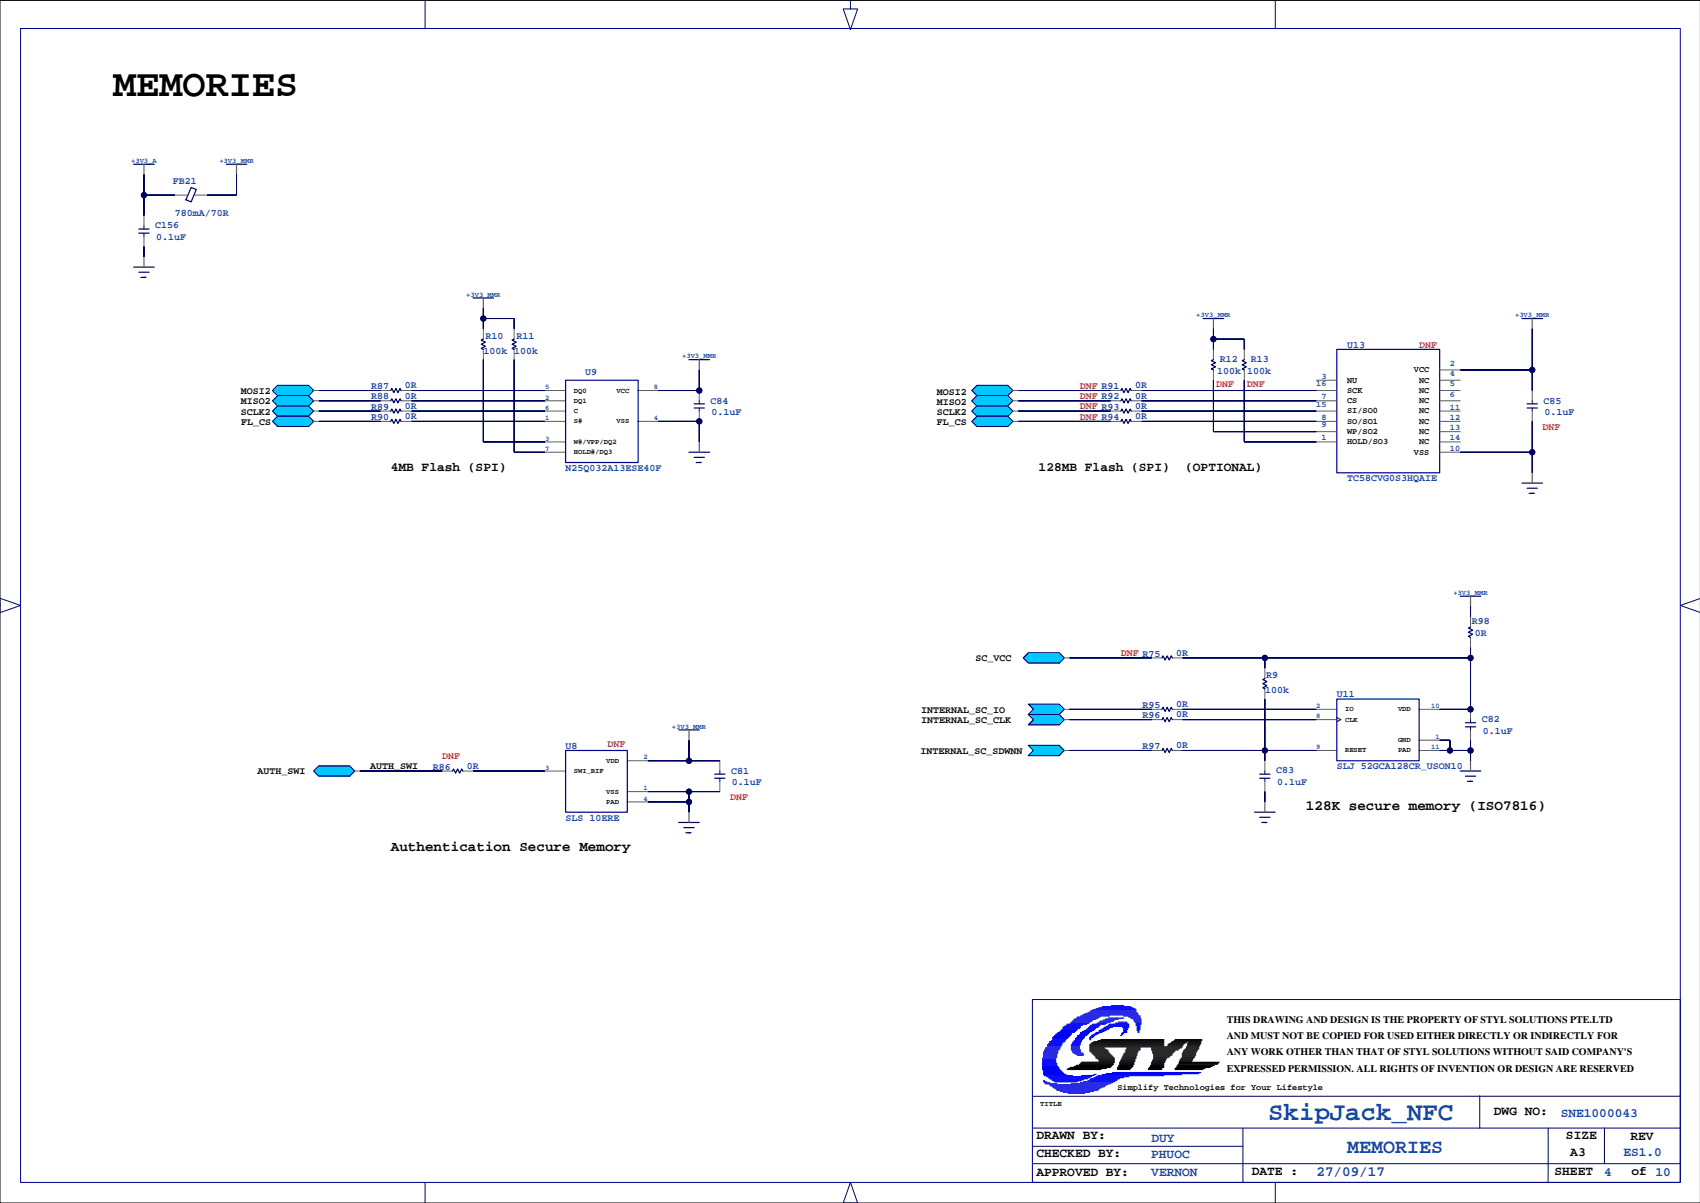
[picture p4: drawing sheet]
<svg xmlns="http://www.w3.org/2000/svg" width="420mm" height="297mm" viewBox="0 0 420 297" stroke-linecap="round" stroke-linejoin="round" font-family="sans-serif">
<path d="M419.9 .1h-419.9v296.9h419.9M290.9 262.8h9.7M291.1 262.6h9.7M291.2 262.5h9.7M301.1 262.3h-9.9" fill="none" stroke="#000" stroke-width=".25"/>
<g fill="none" stroke="#606060" stroke-width=".25">
<path d="M35.6 53.3v2.5M35.6 58.3v2.6M43.2 48.2h3M48.1 48.2h3.1M77.5 99h1.2M77.5 96.4h1.2M94 99h2.5M94 96.4h2.5M99 99h2.6M99 96.4h2.6M119.4 81.2v2.5M119.4 86.3v2.5"/>
<path d="M127 81.2v2.5M127 86.3v2.5M134.6 99h5.1M134.6 96.4h5.1M157.4 96.4h5.1M172.7 96.4v2.6M250.1 99h1.3M250.1 96.4h1.3M274.3 99h2.5M274.3 96.4h2.5M279.3 99h2.6M279.3 96.4h2.6"/>
<path d="M299.7 86.3v2.5M299.7 91.3v2.6M307.3 86.3v2.5M307.3 91.3v2.6M325 99h5.1M325 96.4h5.1M325 93.9h5.1M355.5 99h5.1M355.5 96.4h5.1M355.5 93.9h5.1M355.5 91.3h5.1M378.4 96.4v2.6"/>
<path d="M77.5 104h1.2M77.5 101.5h1.2M94 104h2.5M94 101.5h2.5M99 104h2.6M99 101.5h2.6M134.6 109.1h5.1M134.6 104h5.1M134.6 101.5h5.1M134.6 111.7h5.1M157.4 104h5.1M172.7 101.5v2.5"/>
<path d="M250.1 104h1.3M250.1 101.5h1.3M274.3 104h2.5M274.3 101.5h2.5M279.3 104h2.6M279.3 101.5h2.6M325 109.1h5.1M325 104h5.1M325 101.5h5.1M325 106.6h5.1M355.5 109.1h5.1M355.5 104h5.1"/>
<path d="M355.5 101.5h5.1M355.5 111.7h5.1M355.5 106.6h5.1M378.4 101.5v2.5M363.1 152.3v2.5M363.1 157.4v2.5M262.8 175.1h1.3M262.8 177.7h1.3M262.8 162.4h1.3M284.4 175.1h2.6M284.4 177.7h2.6M284.4 162.4h2.6"/>
<path d="M289.5 175.1h2.5M289.5 177.7h2.5M289.5 162.4h2.5M312.3 165v2.5M312.3 170.1v2.5M325 175.1h5.1M325 177.7h5.1M350.4 175.1h5.1M363.1 175.1v2.6M87.6 190.4h1.3M109.2 190.4h2.5M114.3 190.4h2.5"/>
<path d="M134.6 190.4h5.1M154.9 195.5h5.1M154.9 187.8h5.1M154.9 198h5.1M177.8 187.8v2.6M177.8 192.9v2.6M262.8 185.3h1.3M284.4 185.3h2.6M289.5 185.3h2.5M312.3 187.8v2.6M312.3 192.9v2.6M325 185.3h5.1"/>
<path d="M350.4 185.3h5.1M350.4 182.8h5.1M363.1 180.2v2.6"/>
</g>
<g fill="none" stroke="#00005e" stroke-width=".3">
<path d="M33 40.6h5.1M34.3 56.6h2.5M34.3 57.6h2.5M47.2 46.3l1.3 .5-1.3 3-1.3-.5zM55.9 40.6h5M33 66h5.1M34.3 67.2h2.5M34.8 68.5h1.3M35.6 68.5h.1M116.8 73.6h5.1M297.1 78.6h5.1M375.8 78.6h5.1"/>
<path d="M96.5 96.4l.3-.5 .5 1 .5-1 .5 1 .5-1 .2 .5M96.5 99l.3-.5 .5 1 .5-1 .5 1 .5-1 .2 .5M119.4 83.7l-.6 .3 1.1 .5-1.1 .5 1.1 .5-1.1 .5 .6 .3M127 83.7l-.5 .3 1 .5-1 .5 1 .5-1 .5 .5 .3M170.1 88.8h5.1M171.4 99.7h2.6M276.8 96.4l.3-.5 .5 1 .5-1 .5 1 .5-1 .2 .5M276.8 99l.3-.5 .5 1 .5-1 .5 1 .5-1 .2 .5M299.7 88.8l-.6 .3 1.1 .5-1.1 .5 1.1 .5-1.1 .5 .6 .2M307.3 88.8l-.5 .3 1 .5-1 .5 1 .5-1 .5 .5 .2M377.1 99.7h2.5M96.5 101.5l.3-.5 .5 1 .5-1 .5 1 .5-1 .2 .5"/>
<path d="M96.5 104l.3-.5 .5 1.1 .5-1.1 .5 1.1 .5-1.1 .2 .5M170.1 111.7h5.1M171.4 100.7h2.6M171.4 112.9h2.6M171.9 114.2h1.3M172.7 114.2h.1M276.8 101.5l.3-.5 .5 1 .5-1 .5 1 .5-1 .2 .5M276.8 104l.3-.5 .5 1.1 .5-1.1 .5 1.1 .5-1.1 .2 .5M375.8 119.3h5.1M377.1 100.7h2.5M377.1 120.5h2.5M377.6 121.8h1.3"/>
<path d="M378.4 121.8h.1M360.6 147.2h5.1M363.1 154.8l-.5 .3 1 .5-1 .5 1 .5-1 .5 .5 .3M287 175.1l.2-.5 .5 1.1 .5-1.1 .5 1.1 .5-1.1 .3 .5M287 177.7l.2-.5 .5 1 .5-1 .5 1 .5-1 .3 .5M287 162.4l.2-.5 .5 1.1 .5-1.1 .5 1.1 .5-1.1 .3 .5M312.3 167.5l-.5 .3 1.1 .5-1.1 .5 1.1 .5-1.1 .5 .5 .3M361.9 178.4h2.5M361.9 179.5h2.5M111.7 190.4l.3-.5 .5 1 .5-1 .5 1 .5-1 .3 .5M167.6 180.2h5.1M176.5 191.1h2.5"/>
<path d="M176.5 192.2h2.5M287 185.3l.2-.5 .5 1 .5-1 .5 1 .5-1 .3 .5M311.1 191.1h2.5M311.1 192.2h2.5M360.6 190.4h5.1M361.9 191.7h2.5M362.4 192.9h1.2M363.1 192.9h.1M167.6 203.1h5.1M168.9 204.4h2.5M169.4 205.6h1.2M170.1 205.6h.1"/>
<path d="M309.8 200.5h5.1M311.1 201.8h2.5M311.6 203.1h1.3M312.3 203.1h.1"/>
</g>
<g fill="none" stroke="#00005e" stroke-width=".25">
<path d="M210 0v2.2h1.8l-1.8 5.1-1.8-5.1h1.8M105 .2v6.9M314.9 .2v6.9M35.6 43.1v10.2M35.6 55.8v.8M35.6 57.6v.7M35.6 48.2h7.6M58.4 43.1v5.1h-7.2M35.6 60.9v2.5M119.4 76.1v5.1M119.4 78.6h7.6v2.6M68.6 95.2h7.6l1.3 1.2-1.3 1.3h-7.6l-1.3-1.3z"/>
<path d="M68.6 97.7h7.6l1.3 1.3-1.3 1.2h-7.6l-1.3-1.2zM78.7 96.4h15.3M78.7 99h15.3M101.6 96.4h33M101.6 99h33M119.4 88.8v20.3h15.2M127 88.8v22.9h7.6M172.7 96.4h.1M172.7 91.3v5.1h-10.2M172.7 99v.7M241.2 95.2h7.7l1.2 1.2-1.2 1.3h-7.7l-1.2-1.3zM241.2 97.7h7.7l1.2 1.3-1.2 1.2h-7.7l-1.2-1.2z"/>
<path d="M251.4 96.4h22.9M251.4 99h22.9M281.9 96.4h43.1M281.9 99h43.1M299.7 93.9v12.7h25.3M299.7 81.2v5.1M299.7 83.7h7.6v2.6M307.3 93.9v15.2h17.7M360.6 91.3h17.8M378.4 81.2v15.2M378.4 99v.7M67.3 101.5l1.3-1.3h7.6l1.3 1.3-1.3 1.3h-7.6z"/>
<path d="M68.6 102.8h7.6l1.3 1.2-1.3 1.3h-7.6l-1.3-1.3zM78.7 104h15.3M78.7 101.5h15.3M101.6 104h33M101.6 101.5h33M162.5 104h10.2v5.1M172.7 104h.1M172.7 100.7v.8M240 101.5l1.2-1.3h7.7l1.2 1.3-1.2 1.3h-7.7zM241.2 102.8h7.7l1.2 1.2-1.2 1.3h-7.7l-1.2-1.3zM251.4 104h22.9M251.4 101.5h22.9"/>
<path d="M281.9 104h43.1M281.9 101.5h43.1M360.6 111.7h17.8M378.4 100.7v.8M378.4 104v12.7M-.1 149.5l.1-1.8 5.1 1.8-5.1 1.8v-1.8M363.1 149.8v2.5M363.1 159.9v15.2h-7.6M419.9 147.8l-5 1.7 5 1.7M252.7 162.4l1.2-1.2h7.7l1.2 1.2-1.2 1.3h-7.7zM253.9 173.9h7.7l1.2 1.2-1.2 1.3h-7.7l1.3-1.3zM253.9 176.4h7.7l1.2 1.3-1.2 1.3h-7.7l1.3-1.3z"/>
<path d="M264.1 175.1h20.3M264.1 177.7h20.3M264.1 162.4h20.3M292 175.1h33M292 177.7h33M292 162.4h71.1M312.3 162.4v2.6M312.3 172.6v15.2M330.1 177.2l1 .5-1 .5M363.1 175.1h.1M363.1 177.7v.7M363.1 179.5v.7"/>
<path d="M77.5 190.4l1.2-1.3h7.6l1.3 1.3-1.3 1.3h-7.6zM88.9 190.4h20.3M116.8 190.4h17.8M160 187.8h17.8M160 195.5h17.8M160 198h10.1M170.1 182.8v5M170.1 195.5v5M177.8 190.4v.7M177.8 192.2v.7M253.9 184h7.7l1.2 1.3-1.2 1.3h-7.7l1.3-1.3zM264.1 185.3h20.3"/>
<path d="M292 185.3h33M312.3 190.4v.7M312.3 192.2v.7M312.3 195.5v2.5M355.5 185.3h7.6M355.5 182.8h2.6v2.5M363.1 182.8v5M254.9 278.5h160M306.9 278.5v13.5M365.4 270.5v8M382.3 278.5v13.5M396.2 278.5v8.8"/>
<path d="M414.9 270.7h-159.9M105 292v5.1M210 297h1.8l-1.8-5-1.8 5 1.8 .1M254.9 287.3h160M254.9 283h52M314.9 292v5.1"/>
<circle cx="35.6" cy="48.2" r=".64"/>
<circle cx="119.4" cy="78.6" r=".64"/>
<circle cx="172.7" cy="96.4" r=".64"/>
<circle cx="299.7" cy="83.7" r=".64"/>
<circle cx="378.4" cy="91.3" r=".64"/>
<circle cx="172.7" cy="104" r=".64"/>
<circle cx="378.4" cy="111.7" r=".64"/>
<circle cx="312.3" cy="162.4" r=".64"/>
<circle cx="363.1" cy="162.4" r=".64"/>
<circle cx="363.1" cy="175.1" r=".64"/>
<circle cx="170.1" cy="198" r=".64"/>
<circle cx="170.1" cy="187.8" r=".64"/>
<circle cx="170.1" cy="195.5" r=".64"/>
<circle cx="312.3" cy="185.3" r=".64"/>
<circle cx="358.1" cy="185.3" r=".64"/>
<circle cx="363.1" cy="185.3" r=".64"/>
</g>
<g fill="none" stroke="#606060" stroke-width=".3">
<path d="M35.6 40.6v2.5M58.4 40.6v2.5M35.6 63.4v2.6M119.4 73.6v2.5M299.7 78.6v2.6M378.4 78.6v2.6M172.7 88.8v2.5M172.7 109.1v2.6M378.4 116.7v2.6M363.1 147.2v2.6M170.1 180.2v2.6M312.3 198v2.5"/>
<path d="M363.1 187.8v2.6M170.1 200.5v2.6"/>
</g>
<path d="M139.7 93.9h17.9v20.3h-17.9zM330.1 86.3h25.4v30.4h-25.4zM330.1 172.6h20.3v15.2h-20.3zM139.7 185.3h15.2v15.2h-15.2z" fill="none" stroke="#00008b" stroke-width=".3"/>
<g fill="#00005e" stroke="#00005e" stroke-width=".25">
<path d="M172.7 104v5.1z" fill-rule="evenodd"/>
<path d="M162.5 104h10.2z" fill-rule="evenodd"/>
<path d="M172.7 91.3v5.1z" fill-rule="evenodd"/>
<path d="M162.5 96.4h10.2z" fill-rule="evenodd"/>
<path d="M101.6 96.4h33z" fill-rule="evenodd"/>
<path d="M101.6 99h33z" fill-rule="evenodd"/>
<path d="M101.6 101.5h33z" fill-rule="evenodd"/>
<path d="M101.6 104h33z" fill-rule="evenodd"/>
<path d="M119.4 109.1h15.2z" fill-rule="evenodd"/>
<path d="M119.4 88.8v20.3z" fill-rule="evenodd"/>
<path d="M127 111.7h7.6z" fill-rule="evenodd"/>
<path d="M127 88.8v22.9z" fill-rule="evenodd"/>
<path d="M378.4 104v7.7z" fill-rule="evenodd"/>
<path d="M360.6 111.7h17.8z" fill-rule="evenodd"/>
<path d="M378.4 111.7v5z" fill-rule="evenodd"/>
<path d="M378.4 81.2v10.1z" fill-rule="evenodd"/>
<path d="M360.6 91.3h17.8z" fill-rule="evenodd"/>
<path d="M378.4 91.3v5.1z" fill-rule="evenodd"/>
<path d="M281.9 96.4h43.1z" fill-rule="evenodd"/>
<path d="M281.9 99h43.1z" fill-rule="evenodd"/>
<path d="M281.9 101.5h43.1z" fill-rule="evenodd"/>
<path d="M281.9 104h43.1z" fill-rule="evenodd"/>
<path d="M299.7 106.6h25.3z" fill-rule="evenodd"/>
<path d="M299.7 93.9v12.7z" fill-rule="evenodd"/>
<path d="M307.3 109.1h17.7z" fill-rule="evenodd"/>
<path d="M307.3 93.9v15.2z" fill-rule="evenodd"/>
<path d="M299.7 83.7v2.6z" fill-rule="evenodd"/>
<path d="M307.3 83.7v2.6z" fill-rule="evenodd"/>
<path d="M299.7 81.2v2.5z" fill-rule="evenodd"/>
<path d="M299.7 83.7h7.6z" fill-rule="evenodd"/>
<path d="M170.1 187.8h7.7z" fill-rule="evenodd"/>
<path d="M160 187.8h10.1z" fill-rule="evenodd"/>
<path d="M170.1 182.8v5z" fill-rule="evenodd"/>
<path d="M170.1 195.5h7.7z" fill-rule="evenodd"/>
<path d="M160 198h10.1z" fill-rule="evenodd"/>
<path d="M170.1 198v2.5z" fill-rule="evenodd"/>
<path d="M160 195.5h10.1z" fill-rule="evenodd"/>
<path d="M170.1 195.5v2.5z" fill-rule="evenodd"/>
<path d="M88.9 190.4h20.3z" fill-rule="evenodd"/>
<path d="M116.8 190.4h17.8z" fill-rule="evenodd"/>
<path d="M119.4 78.6v2.6z" fill-rule="evenodd"/>
<path d="M127 78.6v2.6z" fill-rule="evenodd"/>
<path d="M119.4 76.1v2.5z" fill-rule="evenodd"/>
<path d="M119.4 78.6h7.6z" fill-rule="evenodd"/>
<path d="M78.7 96.4h15.3z" fill-rule="evenodd"/>
<path d="M78.7 99h15.3z" fill-rule="evenodd"/>
<path d="M78.7 101.5h15.3z" fill-rule="evenodd"/>
<path d="M78.7 104h15.3z" fill-rule="evenodd"/>
<path d="M251.4 96.4h22.9z" fill-rule="evenodd"/>
<path d="M251.4 99h22.9z" fill-rule="evenodd"/>
<path d="M251.4 101.5h22.9z" fill-rule="evenodd"/>
<path d="M251.4 104h22.9z" fill-rule="evenodd"/>
<path d="M312.3 195.5v2.5z" fill-rule="evenodd"/>
<path d="M292 175.1h33z" fill-rule="evenodd"/>
<path d="M292 177.7h33z" fill-rule="evenodd"/>
<path d="M264.1 175.1h20.3z" fill-rule="evenodd"/>
<path d="M264.1 177.7h20.3z" fill-rule="evenodd"/>
<path d="M264.1 185.3h20.3z" fill-rule="evenodd"/>
<path d="M363.1 149.8v2.5z" fill-rule="evenodd"/>
<path d="M292 185.3h20.3z" fill-rule="evenodd"/>
<path d="M312.3 172.6v12.7z" fill-rule="evenodd"/>
<path d="M312.3 185.3v2.5z" fill-rule="evenodd"/>
<path d="M312.3 185.3h12.7z" fill-rule="evenodd"/>
<path d="M363.1 182.8v2.5z" fill-rule="evenodd"/>
<path d="M355.5 182.8h2.6z" fill-rule="evenodd"/>
<path d="M358.1 182.8v2.5z" fill-rule="evenodd"/>
<path d="M355.5 185.3h2.6z" fill-rule="evenodd"/>
<path d="M358.1 185.3h5z" fill-rule="evenodd"/>
<path d="M363.1 185.3v2.5z" fill-rule="evenodd"/>
<path d="M35.6 48.2h7.6z" fill-rule="evenodd"/>
<path d="M35.6 48.2v5.1z" fill-rule="evenodd"/>
<path d="M35.6 43.1v5.1z" fill-rule="evenodd"/>
<path d="M51.2 48.2h7.2z" fill-rule="evenodd"/>
<path d="M58.4 43.1v5.1z" fill-rule="evenodd"/>
<path d="M35.6 60.9v2.5z" fill-rule="evenodd"/>
<path d="M264.1 162.4h20.3z" fill-rule="evenodd"/>
<path d="M292 162.4h20.3z" fill-rule="evenodd"/>
<path d="M355.5 175.1h7.6z" fill-rule="evenodd"/>
<path d="M363.1 159.9v2.5z" fill-rule="evenodd"/>
<path d="M312.3 162.4v2.6z" fill-rule="evenodd"/>
<path d="M312.3 162.4h50.8z" fill-rule="evenodd"/>
<path d="M363.1 162.4v12.7z" fill-rule="evenodd"/>
<circle cx="172.7" cy="104" r=".64"/>
<circle cx="172.7" cy="96.4" r=".64"/>
<circle cx="378.4" cy="111.7" r=".64"/>
<circle cx="378.4" cy="91.3" r=".64"/>
<circle cx="299.7" cy="83.7" r=".64"/>
<circle cx="170.1" cy="187.8" r=".64"/>
<circle cx="170.1" cy="198" r=".64"/>
<circle cx="170.1" cy="195.5" r=".64"/>
<circle cx="119.4" cy="78.6" r=".64"/>
<circle cx="312.3" cy="185.3" r=".64"/>
<circle cx="358.1" cy="185.3" r=".64"/>
<circle cx="363.1" cy="185.3" r=".64"/>
<circle cx="35.6" cy="48.2" r=".64"/>
<circle cx="312.3" cy="162.4" r=".64"/>
<circle cx="363.1" cy="162.4" r=".64"/>
<circle cx="363.1" cy="175.1" r=".64"/>
</g>
<g fill="#00c7ff" stroke="#00c7ff" stroke-width=".25">
<path d="M77.5 190.4l1.2-1.3h7.6l1.3 1.3-1.3 1.3h-7.6z" fill-rule="evenodd"/>
<path d="M68.6 95.2h7.6l1.3 1.2-1.3 1.3h-7.6l-1.3-1.3z" fill-rule="evenodd"/>
<path d="M68.6 97.7h7.6l1.3 1.3-1.3 1.2h-7.6l-1.3-1.2z" fill-rule="evenodd"/>
<path d="M67.3 101.5l1.3-1.3h7.6l1.3 1.3-1.3 1.3h-7.6z" fill-rule="evenodd"/>
<path d="M68.6 102.8h7.6l1.3 1.2-1.3 1.3h-7.6l-1.3-1.3z" fill-rule="evenodd"/>
<path d="M241.2 95.2h7.7l1.2 1.2-1.2 1.3h-7.7l-1.2-1.3z" fill-rule="evenodd"/>
<path d="M241.2 97.7h7.7l1.2 1.3-1.2 1.2h-7.7l-1.2-1.2z" fill-rule="evenodd"/>
<path d="M240 101.5l1.2-1.3h7.7l1.2 1.3-1.2 1.3h-7.7z" fill-rule="evenodd"/>
<path d="M241.2 102.8h7.7l1.2 1.2-1.2 1.3h-7.7l-1.2-1.3z" fill-rule="evenodd"/>
<path d="M253.9 173.9h7.7l1.2 1.2-1.2 1.3h-7.7h7.7h-7.7l1.3-1.3z" fill-rule="evenodd"/>
<path d="M253.9 176.4h7.7l1.2 1.3-1.2 1.3h-7.7h7.7h-7.7l1.3-1.3z" fill-rule="evenodd"/>
<path d="M253.9 184h7.7l1.2 1.3-1.2 1.3h-7.7h7.7h-7.7l1.3-1.3z" fill-rule="evenodd"/>
<path d="M252.7 162.4l1.2-1.2h7.7l1.2 1.2-1.2 1.3h-7.7z" fill-rule="evenodd"/>
</g>
<path d="M5.1 7h409.8v285h-409.8zM254.9 246.8h160v45.2h-160z" fill="none" stroke="#00008b" stroke-width=".25"/>
<g fill="none" stroke="#00f" stroke-width=".3">
<path d="M257.7 259.8h3.5M257.9 259.2h3.6M257.9 259.5h3.3M258.2 258.7h3.5M258.2 259h3.5M258.7 258h3.6M258.7 258.2h3.3M258.7 258.5h3.3M259 257.7h3.3M259.2 257.2h3.8M259.2 257.5h3.3M259.7 257h3.3"/>
<path d="M260 256.2h3.8M260 256.5h3.5M260 256.7h3.3M260.2 255.9h3.8M260.5 255.7h3.8M260.7 255.4h3.8M261 255.2h3.5M261.2 254.9h4.1M261.7 254.7h3.9M262 254.4h3.8M262.3 254.2h3.8M262.5 253.7h4.3"/>
<path d="M262.5 253.9h4.1M262.8 253.4h4M263.3 253.1h4M263.5 252.9h4.8M264.3 252.6h4.6M264.5 252.4h4.6M264.5 258h2.3M264.5 258.2h2.1M264.5 258.5h2.1M264.5 258.7h2.1M264.5 259h2.1M264.5 259.2h2.3"/>
<path d="M264.8 252.1h4.8M264.8 257.5h2M264.8 257.7h2M264.8 259.5h2M264.8 259.8h2M265 251.9h4.9M265 257.2h2.1M265.3 251.6h5.3M265.3 257h1.8M265.6 256.5h2M265.6 256.7h1.7M265.8 251.4h5.3"/>
<path d="M265.8 256.2h2M266.1 251.1h5.5M266.1 255.7h2.2M266.1 255.9h1.7M266.6 255.4h2M266.8 250.9h7.1M266.8 254.9h2.3M266.8 255.2h2.1M267.3 250.6h13.7M267.3 254.7h2.3M267.8 250.4h13.2M267.8 254.4h2.3"/>
<path d="M268.3 254.2h2.1M268.6 250.1h12.2M268.6 253.9h2M268.9 253.7h2.2M269.1 249.8h11.4M269.1 253.4h2.3M269.1 256.2h.8M269.1 256.5h.3M269.4 249.6h11.1M269.4 253.1h2.2M269.4 255.9h.7M269.6 255.7h.8"/>
<path d="M269.9 249.3h10.6M269.9 252.9h3M269.9 255.4h1M270.4 255.2h1M270.6 249.1h9.7M270.6 254.9h1.6M270.9 252.6h2.5M271.4 248.8h8.4M271.4 252.4h2.8M271.4 254.4h1.8M271.4 254.7h1.3M271.6 252.1h3.4"/>
<path d="M271.9 254.2h1.8M272.2 248.6h7.1M272.4 251.9h2.8M272.4 253.9h1.5M272.7 253.7h2M272.9 251.6h3.3M273.2 253.4h5.6M273.7 251.4h3.8M273.7 253.1h5.1M273.9 252.9h4.9M274.4 248.3h3.1M275.5 252.6h3"/>
<path d="M276.2 252.4h2.1M276.7 255.7h.3M277 255.2h.5M277 255.4h.2M277.2 253.7h1.6M277.2 254.9h1.1M277.5 250.9h4.1M277.5 253.9h1M277.5 254.2h1M277.5 254.4h.8M277.5 254.7h.8M278.8 251.1h2.8"/>
<path d="M279.3 251.4h2.3M279.8 251.6h2M280 251.9h1.8M280 252.1h1.8M280.3 252.4h1.5M280.5 252.6h1.3M280.5 252.9h1.3M280.5 253.1h1.1M280.8 253.4h.8M280.8 253.7h.8M280.8 253.9h.8M280.8 254.2h.8"/>
<path d="M280.8 254.4h.5M281 254.7h.1M281 254.9h.1M257.4 261.3h3.3M257.4 261.5h3.3M257.4 261.8h3.3M257.4 262h3.3M257.4 262.3h3.3M257.4 262.5h3.6M257.4 262.8h3.6M257.4 263.1h3.6M257.4 263.3h3.8"/>
<path d="M257.4 263.6h4.1M257.4 263.8h4.1M257.4 264.1h4.3M257.7 260h3.5M257.7 260.3h3.3M257.7 260.5h3.3M257.7 260.8h3.3M257.7 261h3.3M257.7 264.3h4.3M257.7 264.6h4.6M257.7 264.8h4.8M257.7 265.1h5.1"/>
<path d="M257.7 265.3h5.6M257.7 266.9h.2M257.7 267.1h.7M257.9 265.6h6.9M257.9 267.4h1.3M258.2 267.6h2.8M258.4 265.8h11.2M259 266.1h10.1M259.2 266.4h9.4M259.2 267.9h14.2M259.5 268.1h13.4M259.7 266.6h7.9"/>
<path d="M260 266.9h7.1M260 268.4h12.7M260.2 268.6h11.7M260.5 267.1h5.6M260.7 268.9h10.7M261 269.1h10.1M261.7 269.4h8.4M262.5 269.7h6.6M263.8 269.9h4M264.5 267.6h9.7M265 260h2.3M265.6 260.3h2"/>
<path d="M266.1 260.5h1.5M266.8 267.4h7.9M267.6 267.1h7.6M268.6 266.9h7.1M269.1 266.6h6.9M269.4 266.4h7.1M270.1 266.1h7.4M270.2 265.5l-3.1 .1M270.6 265.8h8.2M270.7 265.3h-.6M271.1 265.6h16.3M272.2 265.3h19.5"/>
<path d="M273.2 265.1h22.8M274.7 264.8h21.8"/>
</g>
<g fill="none" stroke="#000" stroke-width=".3">
<path d="M269.1 258h18.3M269.1 258.2h18.3M269.1 258.5h22.9M269.1 258.7h3.6M269.1 259h3.8M269.1 259.2h4.3M269.1 259.5h4.6M269.4 257.7h18M269.4 259.8h4.3M269.6 257.5h17.8M270.1 257.2h17.3M271.1 257h16.3"/>
<path d="M271.9 256.7h15.5M278 259.2h3.6M278 259.5h3M278 259.8h3M278.3 258.7h3.3M278.3 259h3.3M284.3 258.7h7.4M284.3 259h6.9M284.3 259.2h6.6M284.6 259.5h5.6M284.6 259.8h5.3M288.4 258h3.8"/>
<path d="M288.4 258.2h3.6M288.7 257.7h3.8M289.2 257.5h3.8M289.4 257.2h7.1M289.9 257h6.9M290.2 256.7h6.6M292.2 259.5h3.3M292.2 259.8h3.3M292.5 259.2h3.3M292.7 259h3.3M293 258.5h3M293 258.7h3"/>
<path d="M293.2 257.7h3.3M293.2 258h3.1M293.2 258.2h3.1M293.5 257.5h3M263.5 264.1h8.4M263.8 263.8h9.4M264.3 263.6h9.9M265.3 263.3h9.1M265.8 263.1h8.9M266.6 262.8h8.4M266.8 262.5h8.2M267.1 262.3h8.1"/>
<path d="M269.6 260h4.3M269.9 260.3h4.3M270.1 260.5h4.3M270.4 260.8h4.3M270.6 261h4.4M270.6 261.3h4.6M271.1 261.5h4.1M271.4 261.8h3.8M271.4 262h3.8M276 263.6h3.5M276 263.8h3.3M276 264.1h3"/>
<path d="M276.2 263.1h3.6M276.2 263.3h3.6M276.5 262.3h3.5M276.5 262.5h3.5M276.5 262.8h3.5M276.7 261.8h3.6M276.7 262h3.6M277 261.3h3.5M277 261.5h3.3M277.2 260.8h3.3M277.2 261h3.3M277.5 260.3h3.3"/>
<path d="M277.5 260.5h3.3M277.7 260h3.1M283.6 263.8h3.3M283.6 264.1h3.3M283.8 263.6h3.6M284.1 263.1h3.3M284.1 263.3h3.3M284.3 262.3h3.3M284.3 262.5h3.1M284.3 262.8h3.1M284.6 260h5.1M284.6 261.8h3.3"/>
<path d="M284.6 262h3M284.9 260.3h4.5M284.9 260.5h4.5M284.9 260.8h4M284.9 261h3.8M284.9 261.3h3.3M284.9 261.5h3M290.2 263.8h7.4M290.2 264.1h6.8M290.4 263.6h8.4M290.7 263.1h9.1M290.7 263.3h8.6"/>
<path d="M291.2 262h3.1M291.5 261.5h3M291.5 261.8h3M291.7 261.3h3.1M292 260h3.3M292 260.3h3.3M292 260.5h3.3M292 260.8h3M292 261h3"/>
</g>
<path d="M269.1 256.7h.1" fill="none" stroke="#00001c" stroke-width=".3"/>
<text font-size="9.5" x="27.9" y="23.6">MEMORIES</text>
<text font-size="6.3" fill="#1741a1" x="313.2" y="276.5">SkipJack_NFC</text>
<text font-size="4.9" fill="#1741a1" x="332.7" y="284.6">MEMORIES</text>
<g font-size="3.5">
<text x="322.5" y="199.9">128K secure memory (ISO7816)</text>
<text x="96.5" y="210.1">Authentication Secure Memory</text>
</g>
<text font-size="3.5" fill="#1741a1" x="325.1" y="290.3">27/09/17</text>
<g font-size="3.2">
<text x="96.5" y="116.2">4MB Flash (SPI)</text>
<text x="256.5" y="116.2">128MB Flash (SPI)</text>
<text x="292.7" y="116.2">(OPTIONAL)</text>
<text x="368.9" y="275.3">DWG NO:</text>
<text x="255.9" y="281.3">DRAWN BY:</text>
<text x="386.7" y="281.2">SIZE</text>
<text x="402.6" y="281.4">REV</text>
<text x="255.9" y="285.8">CHECKED BY:</text>
<text x="387.8" y="285.5">A3</text>
<text x="255.9" y="290.3">APPROVED BY:</text>
<text x="309.1" y="290">DATE :</text>
<text x="383.9" y="290">SHEET</text>
<text x="402.9" y="290">of 10</text>
</g>
<g font-size="3.2" fill="#1741a1">
<text x="385.4" y="275.7">SNE1000043</text>
<text x="284.3" y="282">DUY</text>
<text x="284.3" y="286">PHUOC</text>
<text x="400.9" y="285.5">ES1.0</text>
<text x="284.3" y="290.5">VERNON</text>
<text x="396.1" y="290.4">4</text>
</g>
<g font-size="2.5" fill="#1741a1">
<text x="42.7" y="45.5">FB21</text>
<text x="43.2" y="53.2">780mA/70R</text>
<text x="38.3" y="56.4">C156</text>
<text x="38.6" y="59.3">0.1uF</text>
<text x="119.9" y="83.7">R10</text>
<text x="127.5" y="83.7">R11</text>
<text x="119.4" y="87.4">100k</text>
<text x="127" y="87.4">100k</text>
<text x="301.2" y="89.4">R12</text>
<text x="308.9" y="89.4">R13</text>
<text x="332.7" y="85.8">U13</text>
<text x="100" y="95.9">0R</text>
<text x="144.5" y="92.7">U9</text>
<text x="280.3" y="95.9">0R</text>
<text x="300.5" y="92.4">100k</text>
<text x="308" y="92.4">100k</text>
<text x="91.7" y="96.1">R87</text>
<text x="91.7" y="98.6">R88</text>
<text x="91.7" y="101.2">R89</text>
<text x="100" y="98.4">0R</text>
<text x="100" y="101">0R</text>
<text x="175.5" y="99.8">C84</text>
<text x="280.3" y="98.4">0R</text>
<text x="280.3" y="101">0R</text>
<text x="381.2" y="99.8">C85</text>
<text x="91.7" y="103.7">R90</text>
<text x="100" y="103.5">0R</text>
<text x="175.7" y="102.5">0.1uF</text>
<text x="280.3" y="103.5">0R</text>
<text x="381.4" y="102.5">0.1uF</text>
<text x="139.7" y="116.3">N25Q032A13ESE40F</text>
<text x="332.7" y="118.8">TC58CVG0S3HQAIE</text>
<text x="363.5" y="154">R98</text>
<text x="290.5" y="161.9">0R</text>
<text x="364.2" y="156.9">0R</text>
<text x="312.6" y="167.5">R9</text>
<text x="312.4" y="171.2">100k</text>
<text x="330.1" y="172.2">U11</text>
<text x="282.1" y="174.8">R95</text>
<text x="282.1" y="177.4">R96</text>
<text x="290.5" y="174.6">0R</text>
<text x="290.5" y="177.2">0R</text>
<text x="365.9" y="178.3">C82</text>
<text x="139.7" y="184.9">U8</text>
<text x="282.1" y="185">R97</text>
<text x="290.5" y="184.8">0R</text>
<text x="366.1" y="181.2">0.1uF</text>
<text x="106.9" y="190.1">R86</text>
<text x="115.2" y="189.8">0R</text>
<text x="180.6" y="191.2">C81</text>
<text x="315.1" y="191">C83</text>
<text x="330.1" y="189.9">SLJ 52GCA128CR_USON10</text>
<text x="180.8" y="193.9">0.1uF</text>
<text x="315.3" y="193.9">0.1uF</text>
<text x="139.7" y="202.6">SLS 10ERE</text>
</g>
<g font-size="2.5" fill="#f00">
<text x="350.4" y="85.8">DNF</text>
<text x="266.6" y="96">DNF R91</text>
<text x="300.3" y="95.6">DNF</text>
<text x="307.9" y="95.6">DNF</text>
<text x="266.6" y="98.5">DNF R92</text>
<text x="266.6" y="101.1">DNF R93</text>
<text x="266.6" y="103.6">DNF R94</text>
<text x="380.9" y="106.1">DNF</text>
<text x="276.8" y="162">DNF R75</text>
<text x="150" y="184.6">DNF</text>
<text x="109.2" y="187.4">DNF</text>
<text x="180.3" y="197.6">DNF</text>
</g>
<g font-size="2.5">
<text x="59.5" y="97.3">MOSI2</text>
<text x="59.5" y="99.7">MISO2</text>
<text x="231.3" y="97.4">MOSI2</text>
<text x="231.3" y="100">MISO2</text>
<text x="59.5" y="102.5">SCLK2</text>
<text x="59.5" y="105">FL_CS</text>
<text x="231.3" y="102.5">SCLK2</text>
<text x="231.3" y="105">FL_CS</text>
<text x="240.9" y="163.1">SC_VCC</text>
<text x="227.4" y="176.1">INTERNAL_SC_IO</text>
<text x="227.4" y="178.6">INTERNAL_SC_CLK</text>
<text x="63.6" y="191.1">AUTH_SWI</text>
<text x="91.4" y="189.9">AUTH_SWI</text>
<text x="227.3" y="186.2">INTERNAL_SC_SDWNN</text>
<text x="302.9" y="252.6">THIS DRAWING AND DESIGN IS THE PROPERTY OF STYL SOLUTIONS PTE.LTD</text>
<text x="302.9" y="256.6">AND MUST NOT BE COPIED FOR USED EITHER DIRECTLY OR INDIRECTLY FOR</text>
<text x="302.9" y="260.6">ANY WORK OTHER THAN THAT OF STYL SOLUTIONS WITHOUT SAID COMPANY'S</text>
<text x="302.9" y="264.6">EXPRESSED PERMISSION. ALL RIGHTS OF INVENTION OR DESIGN ARE RESERVED</text>
</g>
<g font-size="2.1" fill="#1741a1">
<text x="325" y="95.4">16</text>
<text x="326.3" y="93.5">3</text>
<text x="358.1" y="90.3">2</text>
<text x="358.1" y="92.8">4</text>
<text x="358.1" y="95.4">5</text>
<text x="325" y="100.4">15</text>
<text x="326.3" y="98.6">7</text>
<text x="358.1" y="97.9">6</text>
<text x="358.1" y="101.1">11</text>
<text x="326.3" y="105.5">9</text>
<text x="326.3" y="103.7">8</text>
<text x="358.1" y="106.2">13</text>
<text x="358.1" y="103.7">12</text>
<text x="326.3" y="108.7">1</text>
<text x="358.1" y="108.7">14</text>
<text x="358.1" y="111.3">10</text>
</g>
<g font-size="2.1">
<text x="332.7" y="94.5">NU</text>
<text x="349.2" y="91.9">VCC</text>
<text x="350.4" y="94.5">NC</text>
<text x="332.7" y="97">SCK</text>
<text x="332.7" y="99.6">CS</text>
<text x="350.4" y="99.6">NC</text>
<text x="350.4" y="97">NC</text>
<text x="332.7" y="107.2">WP/SO2</text>
<text x="332.7" y="102.1">SI/SO0</text>
<text x="332.7" y="104.6">SO/SO1</text>
<text x="350.4" y="107.2">NC</text>
<text x="350.4" y="104.6">NC</text>
<text x="350.4" y="102.1">NC</text>
<text x="332.7" y="109.7">HOLD/SO3</text>
<text x="349.2" y="112.3">VSS</text>
<text x="350.4" y="109.7">NC</text>
<text x="275.9" y="269.2">Simplify Technologies for Your Lifestyle</text>
</g>
<g font-size="1.8" fill="#1741a1">
<text x="32.4" y="40.2">+3V3_A</text>
<text x="54.2" y="40.2">+3V3_MMR</text>
<text x="115.1" y="73.3">+3V3_MMR</text>
<text x="295.4" y="78.3">+3V3_MMR</text>
<text x="374.1" y="78.3">+3V3_MMR</text>
<text x="168.4" y="88.5">+3V3_MMR</text>
<text x="134.6" y="96.1">5</text>
<text x="134.6" y="98.7">2</text>
<text x="134.6" y="101.2">6</text>
<text x="161.5" y="96.1">8</text>
<text x="134.6" y="103.7">1</text>
<text x="161.5" y="103.7">4</text>
<text x="134.6" y="111.3">7</text>
<text x="134.6" y="108.8">3</text>
<text x="358.9" y="146.9">+3V3_MMR</text>
<text x="165.9" y="179.9">+3V3_MMR</text>
<text x="325" y="177.4">8</text>
<text x="325" y="174.8">2</text>
<text x="353.4" y="174.8">10</text>
<text x="325" y="185">9</text>
<text x="353.4" y="185">11</text>
<text x="354.5" y="182.5">1</text>
<text x="134.6" y="190.1">3</text>
<text x="158.9" y="187.5">2</text>
<text x="158.9" y="197.7">4</text>
<text x="158.9" y="195.1">1</text>
</g>
<g font-size="1.8">
<text x="141.7" y="99.5">DQ1</text>
<text x="141.7" y="102">C</text>
<text x="141.7" y="96.9">DQ0</text>
<text x="152.2" y="96.9">VCC</text>
<text x="141.7" y="104.5">S#</text>
<text x="152.2" y="104.5">VSS</text>
<text x="141.7" y="109.6">W#/VPP/DQ2</text>
<text x="141.7" y="112.2">HOLD#/DQ3</text>
<text x="332.2" y="175.6">IO</text>
<text x="332.2" y="178.2">CLK</text>
<text x="345.2" y="175.6">VDD</text>
<text x="332.2" y="185.8">RESET</text>
<text x="345.2" y="183.3">GND</text>
<text x="345.2" y="185.8">PAD</text>
<text x="141.7" y="190.9">SWI_BIF</text>
<text x="149.7" y="188.3">VDD</text>
<text x="149.7" y="196">VSS</text>
<text x="149.7" y="198.5">PAD</text>
<text x="256.9" y="273.1">TITLE</text>
</g>
</svg>
